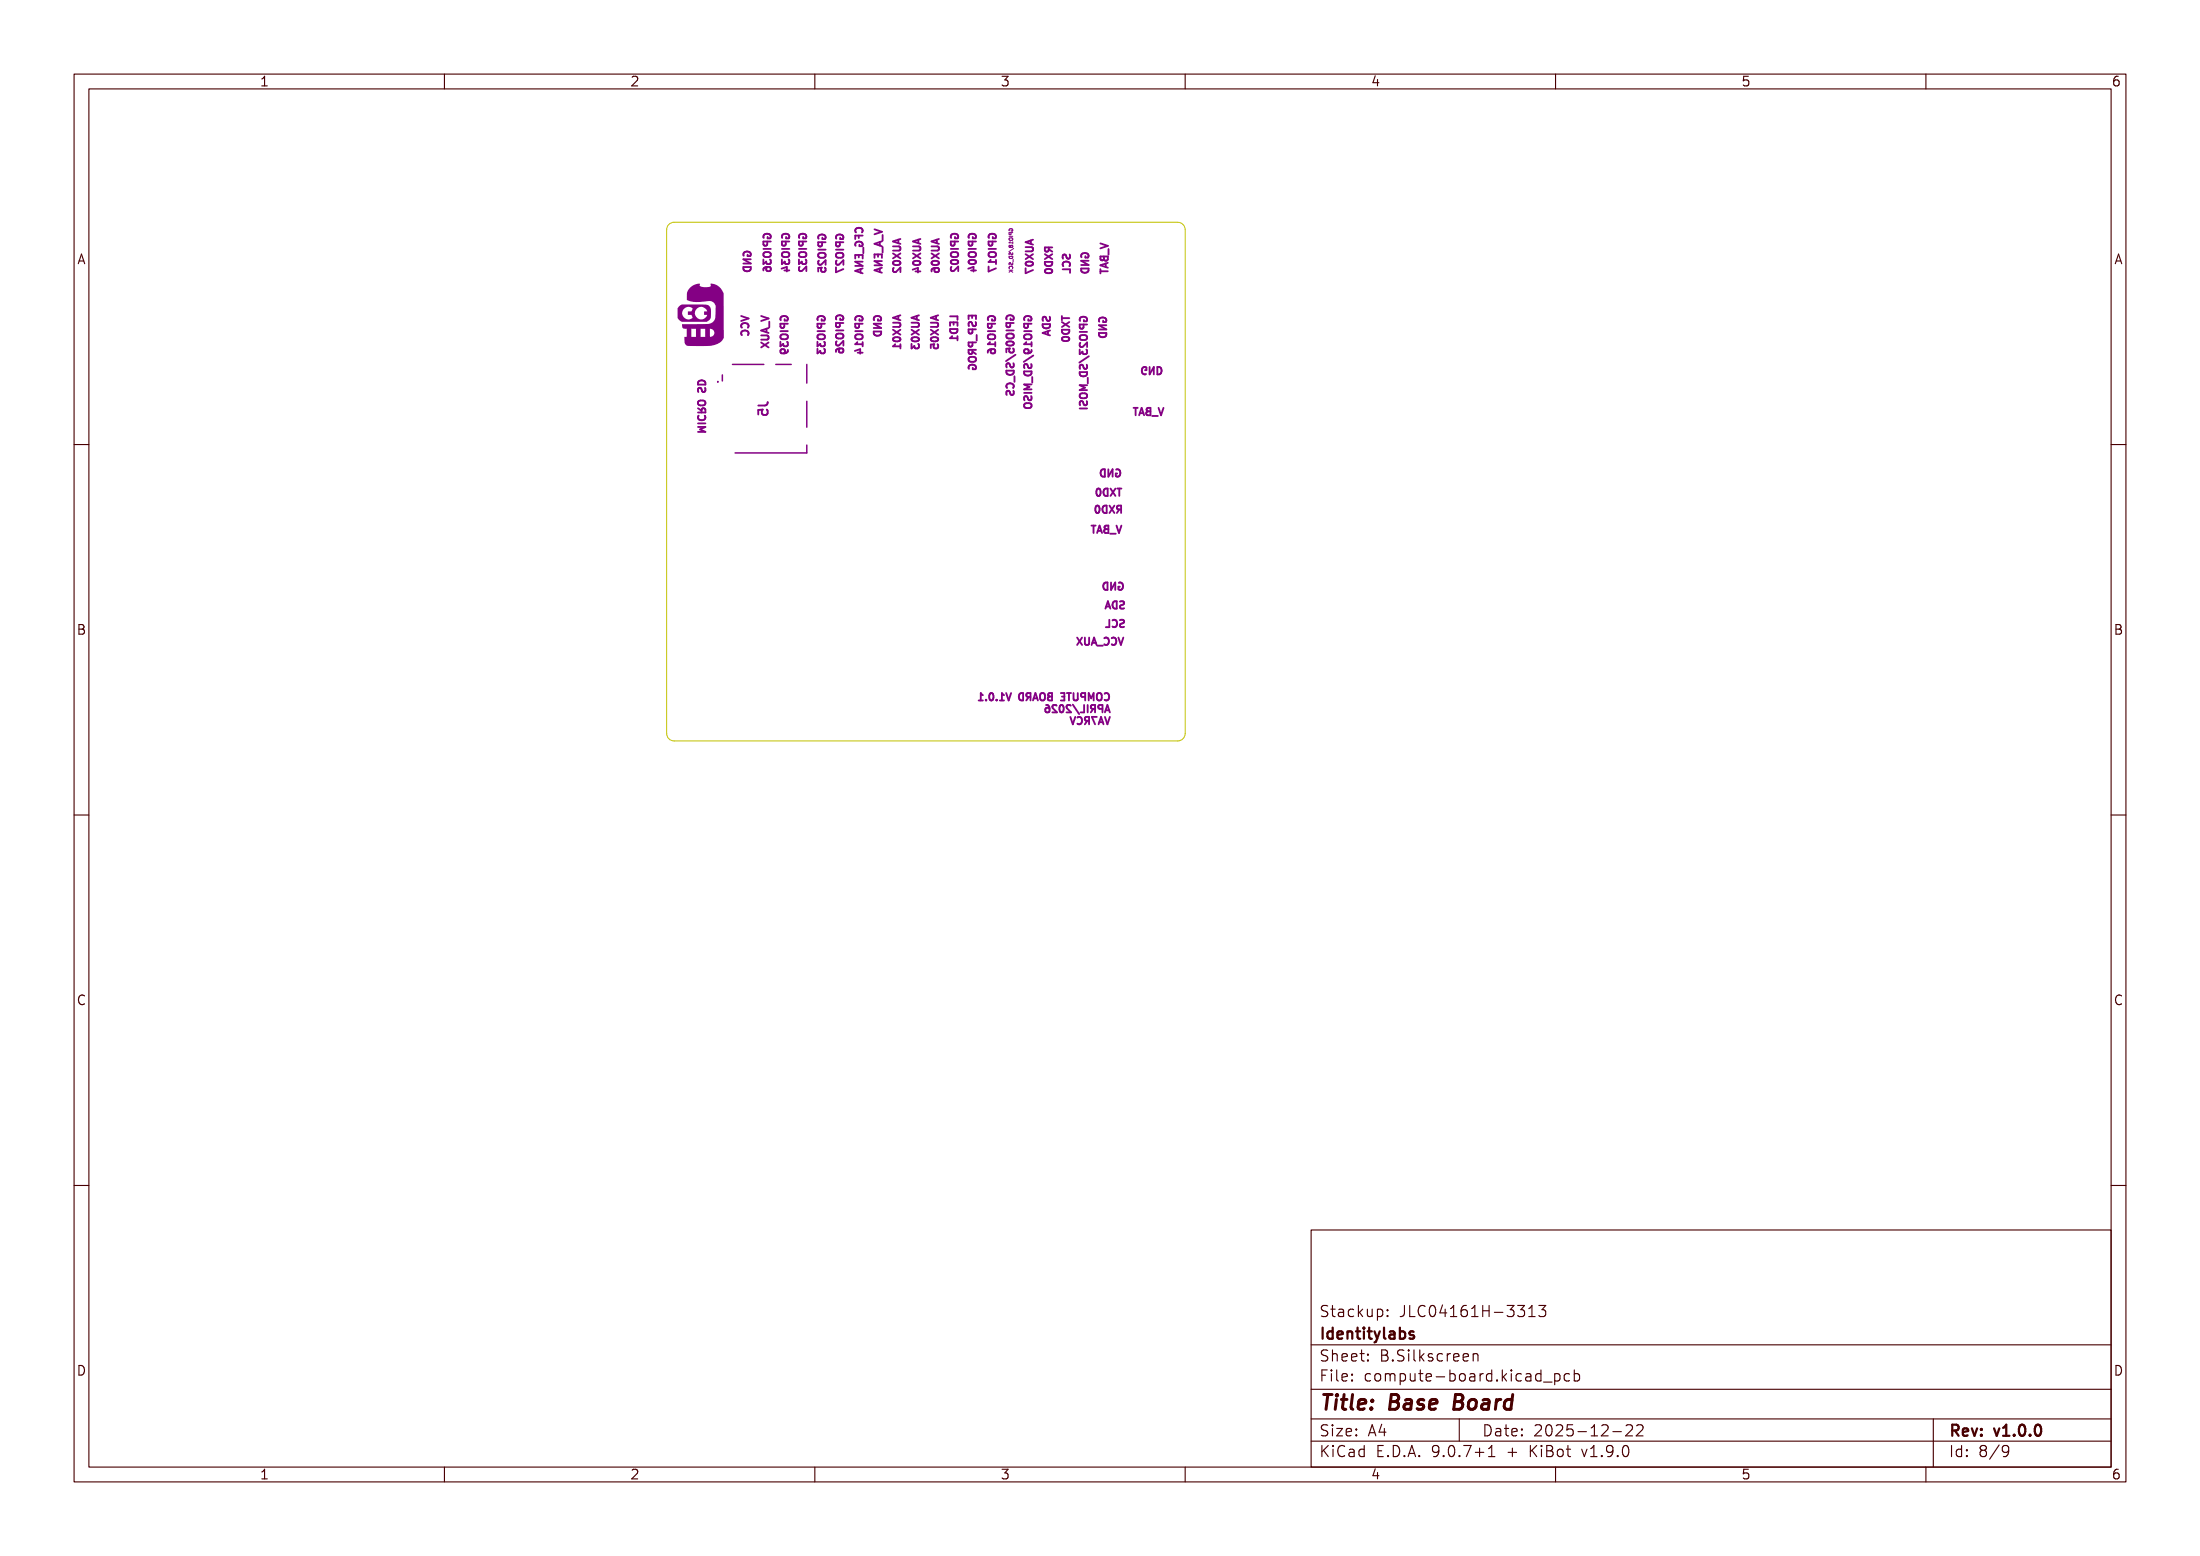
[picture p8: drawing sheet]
<svg xmlns="http://www.w3.org/2000/svg" width="297mm" height="210mm" viewBox="0 0 297 210" stroke-linecap="round" stroke-linejoin="round" font-family="sans-serif">
<g fill="none" stroke="#840084" stroke-width=".25">
<path d="M100.4 36h1a.51 .51 0 0 1-.5 .6 .51 .51 0 0 1-.5-.6zM100.9 34.4v.2h.4a.48 .48 0 0 0-.4-.7 .48 .48 0 0 0-.5 .5v.1M101.4 35h-1l1 .6h-1M103.1 33.6h1M103.1 35v.6l.3-.3 .1 .3h.5l.1-.1-.1-.5M103.2 34.1a.67 .67 0 0 1 .9 .2 .34 .34 0 0 1-.4 .4h-.3a.34 .34 0 0 1-.3-.2 .34 .34 0 0 1 .1-.4zM103.6 32.6l-.1 .5-.1 .1-.2-.1-.1-.1v-.4h1M103.6 32v.2h.4a.47 .47 0 0 0-.4-.7 .47 .47 0 0 0-.5 .5v.1M103.6 36l-.2 .2v.2l.2 .2 .4-.1 .1-.3-.1-.1a.66 .66 0 0 0-.9 .2v.2M105.5 36.3l.7-.3v.6M105.6 33.6h1M105.6 35v.6l.3-.3 .1 .3h.5l.1-.1-.1-.5"/>
<path d="M105.6 34.2a.64 .64 0 0 1 1 .1 .34 .34 0 0 1-.4 .4h-.3a.33 .33 0 0 1-.3-.2 .33 .33 0 0 1 0-.3zM105.9 36.5h.7M106.1 32.6l-.1 .5-.1 .1-.2-.1-.1-.1v-.4h1M106.1 32v.2h.4a.47 .47 0 0 0-.4-.7 .47 .47 0 0 0-.5 .5v.1M107.9 33.6h1M107.9 35v.6l.3-.3 .1 .3h.5l.1-.1-.1-.5M107.9 34.2a.64 .64 0 0 1 1 .1 .34 .34 0 0 1-.4 .4h-.3a.33 .33 0 0 1-.3-.2 .33 .33 0 0 1 0-.3zM108 36l-.1 .4 .2 .2 .8-.6v.6M108.4 32.6l-.1 .5-.1 .1-.2-.1-.1-.1v-.4h1M108.4 32v.2h.4a.47 .47 0 0 0-.4-.7 .47 .47 0 0 0-.5 .5v.1M110.5 33.7h1M110.6 35.2l-.1 .4 .2 .1 .8-.6v.6"/>
<path d="M110.6 34.2a.67 .67 0 0 1 .9 .2 .33 .33 0 0 1-.4 .4h-.3a.34 .34 0 0 1-.3-.2 .34 .34 0 0 1 .1-.4zM111 32.7l-.1 .5-.1 .1-.2-.1-.1-.1v-.4h1M111 32.1v.2h.4a.47 .47 0 0 0-.4-.7 .47 .47 0 0 0-.5 .5v.1M111.4 36.1l.1 .2-.1 .3-.4 .1-.1-.1-.1-.3 .1-.2-.4 .1v.4M112.9 36.1v.6l1-.4M112.9 33.7h1M113 35.2l-.1 .4 .2 .1 .8-.6v.6M113 34.2a.67 .67 0 0 1 .9 .2 .34 .34 0 0 1-.4 .4h-.3a.34 .34 0 0 1-.3-.2 .34 .34 0 0 1 .1-.4zM113.4 32.7l-.1 .5-.1 .1-.2-.1-.1-.1v-.4h1M113.4 32.1v.2h.4a.48 .48 0 0 0-.4-.7 .48 .48 0 0 0-.5 .5v.1M115.5 34.9v-.5h1v.5M115.6 31.4a.47 .47 0 0 1 .3-.7 .47 .47 0 0 1 .6 .5l-.1 .2"/>
<path d="M115.9 31.8v.3M115.9 34.4v.3M116 33v.2h.4a.48 .48 0 0 0-.4-.6 .48 .48 0 0 0-.5 .5v.1M116.2 36.3v.5M116.5 35.3h-1l1 .6h-1M116.5 36.2l-1 .4 1 .3M116.5 31.8h-1v.5M116.6 33.4v.8M118.1 31l1 .3-1 .3M118.1 34.8v-.5h1v.5M118.5 34.3v.4M118.8 32.7v.4"/>
<path d="M118.8 36.2v.5M119.1 32.6l-1 .3 1 .3M119.1 35.2h-1l1 .6h-1M119.1 36.1l-1 .4 1 .3M119.2 31.7v.8M119.2 33.3v.8M120.6 33.3h.8l.2 .1v.2l-.2 .2h-.8M120.6 34.2l1 .7M120.7 35.3a.54 .54 0 0 1 .9 .2 .57 .57 0 0 1-1-.1zM120.7 36.2l-.1 .3 .2 .2 .8-.6v.6M121.3 32.3v.5M121.6 32.3l-1 .3 1 .3"/>
<path d="M121.6 34.2l-1 .7M123.2 36.4l.7-.2v.6M123.3 33.3h.8l.2 .1v.2l-.2 .2h-.8M123.3 34.2l1 .7M123.4 35.3a.54 .54 0 0 1 .9 .2 .57 .57 0 0 1-1-.1zM123.6 36.6h.7M124 32.3v.5M124.3 32.3l-1 .3 1 .3M124.3 34.2l-1 .7M125.8 33.3h.8l.2 .1v.2l-.2 .2h-.8M125.8 34.2l1 .7M125.9 35.3a.54 .54 0 0 1 .9 .2 .57 .57 0 0 1-1-.1z"/>
<path d="M126.3 36.2l-.2 .1 .1 .3 .1 .1 .4-.1 .1-.3-.1-.1a.66 .66 0 0 0-.9 .2v.2M126.5 32.3v.5M126.8 32.3l-1 .3 1 .3M126.8 34.2l-1 .7M128.4 33.6h1M128.4 35.2a.59 .59 0 0 1 1 .2 .57 .57 0 0 1-1-.1zM128.5 36l-.1 .4 .2 .2 .8-.6v.6M128.5 34.1a.67 .67 0 0 1 .9 .2 .34 .34 0 0 1-.4 .4h-.3a.33 .33 0 0 1-.3-.2 .33 .33 0 0 1 .1-.4zM128.9 32.6l-.1 .5-.1 .1-.2-.1-.1-.1v-.4h1M128.9 32v.2h.4a.48 .48 0 0 0-.4-.7 .48 .48 0 0 0-.5 .5v.1M130.7 36.3l.7-.3v.6M130.8 33.6h1"/>
<path d="M130.8 35.2a.59 .59 0 0 1 1 .2 .57 .57 0 0 1-1-.1zM130.9 34.1a.67 .67 0 0 1 .9 .2 .33 .33 0 0 1-.4 .4h-.3a.34 .34 0 0 1-.3-.2 .34 .34 0 0 1 .1-.4zM131.1 36.5h.7M131.3 32.6l-.1 .5-.1 .1-.2-.1-.1-.1v-.4h1M131.3 32v.2h.4a.47 .47 0 0 0-.4-.7 .47 .47 0 0 0-.5 .5v.1M133.5 33.6h1M133.5 36v.6l1-.4M133.6 34.1a.67 .67 0 0 1 .9 .2 .34 .34 0 0 1-.4 .4h-.3a.33 .33 0 0 1-.3-.2 .33 .33 0 0 1 .1-.4zM133.7 35.1l-.2 .3h1M134 32.6l-.1 .5-.1 .1-.2-.1-.1-.1v-.4h1M134 32v.2h.4a.48 .48 0 0 0-.4-.7 .48 .48 0 0 0-.5 .5v.1M134.5 35.1v.5"/>
<path d="M138.5 33.4h.8l.2 .1-.1 .3-.1 .1h-.8M138.5 34.3l1 .7M138.5 36.2v.7l1-.5M138.5 35.4a.59 .59 0 0 1 1 .2 .57 .57 0 0 1-1-.1zM139.2 32.4v.5M139.5 32.4l-1 .3 1 .3M139.5 34.3l-1 .7M141.1 35.3h1a.51 .51 0 0 1-.5 .6 .51 .51 0 0 1-.5-.6zM141.1 34.3l1 .7M141.2 36.4a.54 .54 0 0 1 .9 .2 .57 .57 0 0 1-1-.1zM141.6 33.4l-.1 .5-.1 .1-.2-.1-.1-.1v-.4h1M141.6 33.6l.5 .4"/>
<path d="M142.1 34.3l-1 .7M143.5 36.3h1v.5M143.6 35.9a.47 .47 0 0 1 .3-.6 .47 .47 0 0 1 .6 .4l-.1 .2M144.4 34.3l.1 .4-.1 .2h-.3l-.2-.5-.3-.1-.1 .2v.4M146 36.2h1a.51 .51 0 0 1-.5 .6 .51 .51 0 0 1-.5-.6zM146.5 34.6v.2h.4a.47 .47 0 0 0-.4-.7 .47 .47 0 0 0-.5 .5v.1M147 35.2h-1l1 .6h-1M148.6 32.9l1 .3-1 .3M148.6 34.6h1v.4l-.2 .2-.3-.1-.1-.2-.3 .2-.1-.2zM148.6 36.3v.6M148.6 36.6h1M149 34.6v.3"/>
<path d="M149.3 35.6v.4M149.6 35.5l-1 .3 1 .3M149.7 33.6v.8M94.2 55.7h1v-.4l-.1-.2h-.2l-.1 .1-.1 .5M94.2 57.6h1l-.7 .4 .7 .3h-1M94.2 57.1h1M94.2 55.1l.5 .3M94.3 56.1a.47 .47 0 0 0 .4 .7 .47 .47 0 0 0 .5-.5l-.1-.2M94.4 54.1a.67 .67 0 0 1 .8 .2 .34 .34 0 0 1-.3 .4h-.3a.34 .34 0 0 1-.4-.2 .34 .34 0 0 1 .2-.4zM94.4 51.4a.52 .52 0 0 1 .6 0 .52 .52 0 0 1 .2 .5h-1v-.2zM95.2 52.3v.4l-.1 .2h-.3l-.1-.5-.3-.1-.2 .2 .1 .4M100.1 42.7l1 .3-1 .3"/>
<path d="M100.2 44.2a.47 .47 0 0 1 .3-.6 .47 .47 0 0 1 .6 .4l-.1 .2M100.2 45.2a.47 .47 0 0 1 .3-.6 .47 .47 0 0 1 .6 .4l-.1 .2M102.8 42.7l1 .3-1 .3M102.8 45.3h.8l.2 .2v.2l-.2 .1h-.8M102.8 46.2l1 .7M103.5 44.4v.4M103.5 55.3l.1 .2v.3l-.1 .1-.4 .1-.2-.1-.1-.4 .2-.2h-.6v.6M103.6 54.3a.41 .41 0 0 1-.3 .4h-.9M103.8 44.3l-1 .3 1 .3M103.8 46.2l-1 .7M103.9 43.4v.8M105.4 46.1v.6l.3-.3 .1 .3h.5l.1-.1-.1-.5"/>
<path d="M105.4 44.7h1M105.4 45.3a.64 .64 0 0 1 1 .1 .33 .33 0 0 1-.4 .4h-.3a.33 .33 0 0 1-.3-.2 .33 .33 0 0 1 0-.3zM105.9 43.7l-.1 .5-.1 .1-.2-.1-.1-.1v-.4h1M105.9 43.1v.2h.4a.47 .47 0 0 0-.4-.7 .47 .47 0 0 0-.5 .5v.1M106.4 47.2l-.1 .3a.67 .67 0 0 1-.9 0l.1-.3 .3-.1 .2 .2v.2l-.2 .2M110.4 46.1v.6l.3-.3 .1 .3h.5l.1-.1-.1-.5M110.4 47.1v.6l.3-.3 .1 .2h.5l.1-.1-.1-.4M110.4 44.7h1M110.4 45.3a.64 .64 0 0 1 1 .1 .34 .34 0 0 1-.4 .4h-.3a.33 .33 0 0 1-.3-.2 .33 .33 0 0 1 0-.3zM110.9 43.7l-.1 .5-.1 .1-.2-.1-.1-.1v-.4h1M110.9 43.1v.2h.4a.48 .48 0 0 0-.4-.7 .48 .48 0 0 0-.5 .5v.1M112.9 44.6h1"/>
<path d="M112.9 45.2a.64 .64 0 0 1 1 .1 .34 .34 0 0 1-.4 .4h-.3a.33 .33 0 0 1-.3-.2 .33 .33 0 0 1 0-.3zM113 46.1l-.1 .4 .2 .1 .8-.6v.6M113.4 43.6l-.1 .5-.1 .1-.2-.1-.1-.1v-.4h1M113.4 47l-.2 .2 .1 .3 .1 .1 .4-.1 .1-.3-.1-.1a.66 .66 0 0 0-.9 .2v.2M113.4 43v.2h.4a.48 .48 0 0 0-.4-.7 .48 .48 0 0 0-.5 .5v.1M115.4 47.4l.7-.3v.6M115.5 44.7h1M115.5 45.3a.64 .64 0 0 1 1 .1 .34 .34 0 0 1-.4 .4h-.3a.33 .33 0 0 1-.3-.2 .33 .33 0 0 1 0-.3zM115.7 46.2l-.2 .3h1M115.8 47.6h.7M116 43.7l-.1 .5-.1 .1-.2-.1-.1-.1v-.4h1M116 43.1v.2h.4a.48 .48 0 0 0-.4-.7 .48 .48 0 0 0-.5 .5v.1"/>
<path d="M116.5 46.2v.5M118 44.7h1a.51 .51 0 0 1-.5 .6 .51 .51 0 0 1-.5-.6zM118.5 43.1v.2h.4a.48 .48 0 0 0-.4-.7 .48 .48 0 0 0-.5 .5v.1M119 43.7h-1l1 .6h-1M120.6 43.6h.8l.2 .1v.2l-.2 .2h-.8M120.6 44.5l1 .7M120.6 45.6a.59 .59 0 0 1 1 .2 .57 .57 0 0 1-1-.1zM120.8 46.5l-.2 .2h1M121.3 42.6v.5M121.6 42.6l-1 .3 1 .3M121.6 46.5v.5M121.6 44.5l-1 .7"/>
<path d="M123.1 43.6h.8l.2 .1v.2l-.2 .2h-.8M123.1 46.4v.6l.3-.3 .1 .3h.5l.1-.2-.1-.4M123.1 44.5l1 .7M123.2 45.6a.54 .54 0 0 1 .9 .2 .57 .57 0 0 1-1-.1zM123.8 42.6v.5M124.1 42.6l-1 .3 1 .3M124.1 44.5l-1 .7M125.7 43.6h.8l.2 .1-.1 .3-.1 .1h-.8M125.7 44.5l1 .7M125.7 45.6a.59 .59 0 0 1 1 .2 .57 .57 0 0 1-1-.1zM126.4 42.6v.5M126.6 46.5l.1 .1-.1 .4h-.4l-.1-.1-.1-.3 .1-.1h-.4v.5"/>
<path d="M126.7 42.6l-1 .3 1 .3M126.7 44.5l-1 .7M128.3 42.7h1v.5M128.3 44v-.5h1v.5M128.3 44.4h1a.5 .5 0 0 1-.5 .6 .5 .5 0 0 1-.5-.6zM128.5 45.4l-.2 .2h1M128.7 43.5v.3M129.3 45.4v.5M130.8 43.1v-.5h1v.5M130.8 48.3a.64 .64 0 0 1 1 .1 .33 .33 0 0 1-.4 .4h-.3a.33 .33 0 0 1-.3-.1 .33 .33 0 0 1 0-.4zM131.2 42.6v.3M131.3 47.2l-.1 .5-.1 .1-.2-.1-.1-.1v-.4h1"/>
<path d="M131.3 44.5l-.1 .4-.1 .1h-.2l-.1-.2v-.3h1M131.3 46.2l-.1 .5-.1 .1-.2-.1-.1-.1v-.4h1M131.3 47.5l.5 .3M131.3 49.6v.2h.4a.47 .47 0 0 0-.4-.6 .47 .47 0 0 0-.5 .5v.1M131.7 43.5l.1 .3-.1 .2h-.3l-.2-.5h-.3l-.1 .1v.4M131.9 45.2v.8M133.4 44.7h1M133.4 45.3a.64 .64 0 0 1 1 .1 .33 .33 0 0 1-.4 .4h-.3a.33 .33 0 0 1-.3-.2 .33 .33 0 0 1 0-.3zM133.6 46.2l-.2 .3h1M133.9 43.7l-.1 .5-.1 .1-.2-.1-.1-.1v-.4h1M133.9 43.1v.2h.4a.47 .47 0 0 0-.4-.7 .47 .47 0 0 0-.5 .5v.1M133.9 47.1l-.2 .2 .1 .3 .1 .1 .4-.1 .1-.3-.1-.1a.66 .66 0 0 0-.9 .2v.2"/>
<path d="M134.4 46.2v.5M135.9 50h1a.5 .5 0 0 1-.5 .6 .5 .5 0 0 1-.5-.6zM135.9 44.6h1M135.9 46.2a.59 .59 0 0 1 1 .2 .57 .57 0 0 1-1-.1zM135.9 45.2a.64 .64 0 0 1 1 .1 .33 .33 0 0 1-.4 .4h-.3a.33 .33 0 0 1-.3-.2 .33 .33 0 0 1 0-.3zM136 52.4a.47 .47 0 0 1 .3-.7 .47 .47 0 0 1 .6 .5l-.1 .2M136.4 43.6l-.1 .5-.1 .1-.2-.1-.1-.1v-.4h1M136.4 43v.2h.4a.47 .47 0 0 0-.4-.7 .47 .47 0 0 0-.5 .5v.1M136.8 47l.1 .2-.1 .3-.4 .1-.1-.1-.1-.3 .1-.2-.4 .1v.4M136.8 52.7l.1 .4-.2 .2-.3-.1-.2-.4h-.2l-.1 .1v.4M136.8 49l.1 .4-.1 .1h-.3l-.2-.4-.3-.1-.1 .2v.4M137 50.8v.7"/>
<path d="M137.1 47.9l-1.3 .8M138.3 44.7h1M138.3 50.1h1a.51 .51 0 0 1-.5 .6 .51 .51 0 0 1-.5-.6zM138.3 53h1M138.3 45.3a.64 .64 0 0 1 1 .1 .34 .34 0 0 1-.4 .4h-.3a.33 .33 0 0 1-.3-.2 .33 .33 0 0 1 0-.3zM138.4 54.5a.67 .67 0 0 1 .9 .1 .34 .34 0 0 1-.4 .5h-.3a.33 .33 0 0 1-.3-.3 .33 .33 0 0 1 .1-.3zM138.5 46.2l-.2 .3h1M138.8 43.7l-.1 .5-.1 .1-.2-.1-.1-.1v-.4h1M138.8 43.1v.2h.4a.48 .48 0 0 0-.4-.7 .48 .48 0 0 0-.5 .5v.1M139.2 53.5l.1 .3-.1 .2h-.3l-.2-.4-.3-.1-.1 .1v.4M139.2 49.1l.1 .4-.1 .1h-.3l-.2-.4-.3-.1-.1 .2v.4M139.3 47.2l-.1 .3a.67 .67 0 0 1-.9 0l.1-.3 .3-.1 .2 .2-.1 .3-.1 .1"/>
<path d="M139.3 46.2v.5M139.3 51.9h-1l.7 .3-.7 .4h1M139.4 50.9v.7M139.5 48l-1.3 .8M140.8 43.7h1a.51 .51 0 0 1-.5 .6 .51 .51 0 0 1-.5-.6zM141.5 44.7v.5M141.7 42.7l.1 .4-.2 .2-.3-.1-.2-.4h-.2l-.1 .1v.4M141.8 44.6l-1 .3 1 .4M143.4 42.7v.5M143.4 44.5h1a.51 .51 0 0 1-.5 .6 .51 .51 0 0 1-.5-.6zM143.4 42.9h1M143.4 43.5l1 .6"/>
<path d="M143.4 45.6a.59 .59 0 0 1 1 .2 .57 .57 0 0 1-1-.1zM144.4 43.5l-1 .6M145.8 47.2v.6l.3-.3 .1 .2h.5l.1-.1-.1-.4M145.8 50.2h1a.5 .5 0 0 1-.5 .6 .5 .5 0 0 1-.5-.6zM145.8 44.8h1M145.8 55.1h1M145.8 53.2a.64 .64 0 0 1 1 .1 .33 .33 0 0 1-.4 .4h-.3a.33 .33 0 0 1-.3-.1 .33 .33 0 0 1 0-.4zM145.9 46.3l-.1 .4 .2 .1 .8-.6v.6M145.9 45.3a.67 .67 0 0 1 .9 .2 .33 .33 0 0 1-.4 .4h-.3a.34 .34 0 0 1-.3-.2 .34 .34 0 0 1 .1-.4zM146.3 43.8l-.1 .5-.1 .1-.2-.1-.1-.1v-.4h1M146.3 43.2v.2h.4a.47 .47 0 0 0-.4-.7 .47 .47 0 0 0-.5 .5v.1M146.7 49.2l.1 .4-.1 .1h-.3l-.2-.4-.3-.1-.1 .2v.4"/>
<path d="M146.7 54.1l.1 .4-.2 .2-.3-.1-.2-.4h-.2l-.1 .1v.4M146.8 52h-1l.7 .3-.7 .4h1M146.9 51v.7M147 48.1l-1.3 .8M148.4 44.9h1a.51 .51 0 0 1-.5 .6 .51 .51 0 0 1-.5-.6zM148.9 43.3v.2h.4a.48 .48 0 0 0-.4-.7 .48 .48 0 0 0-.5 .5v.1M149.4 43.9h-1l1 .6h-1M153 55h.6M153.3 55v1M153.8 56l.3-1 .4 1M153.9 55.8h.5M154.6 50h.2v-.4a.48 .48 0 0 0-.7 .4 .48 .48 0 0 0 .5 .5h.1"/>
<path d="M154.8 55.1l.5-.1v1h-.4h-.1l-.1-.3 .3-.2-.2-.2zM155 55.5h.3M155.2 49.5v1l.6-1v1M155.5 56.1h.8M156.2 49.5a.51 .51 0 0 1 .6 .5 .51 .51 0 0 1-.6 .5zM156.4 55l.3 1 .4-1M147.3 70.9h.6M147.6 70.9v1M148 68.3l.1-.1a.53 .53 0 0 1 .4 .5 .53 .53 0 0 1-.4 .5 .67 .67 0 0 1-.1-.9zM148.1 66l.2-.1a.53 .53 0 0 1 .3 .5 .53 .53 0 0 1-.3 .5l-.2-.1-.1-.2zM148.1 71.9l.3-1 .4 1M148.2 71.7h.5"/>
<path d="M148.7 63.5l.2-.2h.3v1a.52 .52 0 0 1-.6-.2 .52 .52 0 0 1 .1-.6zM149 68.3l.4-.1v1a.53 .53 0 0 1-.6-.3 .53 .53 0 0 1 .2-.6zM149.1 78.7l.4-.1v1a.53 .53 0 0 1-.6-.3 .53 .53 0 0 1 .2-.6zM149.2 66l.3-.1v1a.53 .53 0 0 1-.5-.3 .53 .53 0 0 1 .2-.6zM149.2 71l.4-.1v1h-.4l-.1-.1v-.2l.2-.2-.2-.2zM149.3 71.4h.3M149.6 63.3v1l.6-1v1M149.8 68.2l.6 1M149.9 72h.7M149.9 65.9l.7 1M150 78.6v1l.6-1v1M150.4 68.2l-.6 1"/>
<path d="M150.6 65.9l-.7 1M150.7 63.4a.47 .47 0 0 1 .6 .4 .47 .47 0 0 1-.6 .5l-.1-.4h.2M150.7 70.9l.4 1 .3-1M150.8 65.9h.6M151 78.7a.47 .47 0 0 1 .6 .4 .47 .47 0 0 1-.6 .5v-.4h.2M151.1 65.9v1M151.1 68.8l-.3 .4M151.3 68.8l-.4-.1-.1-.1v-.3l.2-.1h.3v1M132.1 94.5h.6M132.7 93.8l-.3-.3v1M133.1 94.4v.1M133.6 93.6l.2-.1a.53 .53 0 0 1 .3 .5 .53 .53 0 0 1-.3 .5l-.2-.1-.1-.2z"/>
<path d="M134.5 94.4v.1M135 94.5h.5M135.5 93.8l-.2-.3v1M135.8 93.5l.4 1 .3-1M137.7 93.6l.4-.1v1a.53 .53 0 0 1-.5-.3 .53 .53 0 0 1 .1-.6zM138.9 94.1l-.4 .4M139.1 94.1l-.5-.1-.1-.1 .1-.3 .1-.1h.4v1M139.5 94.5l.3-1 .3 1M139.5 94.3h.5M140.5 93.6a.33 .33 0 0 1 .4 0 .33 .33 0 0 1 .2 .3v.3a.33 .33 0 0 1-.4 .4 .33 .33 0 0 1-.3-.4v-.3zM141.2 95.1l.3 .1a.67 .67 0 0 1 0 .9h-.3l-.1-.4 .2-.2h.2l.2 .2M141.6 93.6l.4-.1v1h-.4l-.1-.2v-.2l.2-.1-.2-.2z"/>
<path d="M141.7 94h.3M142.6 95.2l-.3-.1-.2 .3 .6 .7h-.6M143.1 95.2l.2-.1a.53 .53 0 0 1 .3 .5 .53 .53 0 0 1-.3 .5h-.2l-.1-.3zM143.2 93.5h.5v1h-.5M143.4 94h.3M144 93.5h.6M144.3 93.5v1M144.5 96.8l.3 1 .4-1M144.5 95.2l-.3-.1-.2 .3 .6 .7h-.6M144.8 95.1l.9 1.3M144.9 93.5v.8l.2 .2h.2l.2-.2v-.8M145.4 86l.7 1"/>
<path d="M145.5 96.9a.47 .47 0 0 1 .6 .3 .47 .47 0 0 1-.5 .6l-.1-.1M146.1 86l-.7 1M146.4 95.1v1h-.5M146.5 86v.9l.2 .1h.1l.2-.1v-.9M146.5 94.1l-.5-.1-.1-.1 .1-.3 .1-.1h.4v1M146.8 97.3l-.3 .5M146.8 95.1v1M147 94.5v-1l.3 .8 .3-.8v1M147 97.3l-.5-.1v-.1v-.2l.1-.1h.4v1M147.4 87l.3-1 .3 1M147.5 86.8h.4M147.6 95.7l-.3 .4"/>
<path d="M147.8 95.7l-.4-.1-.1-.1v-.3l.2-.1h.3v1M148.1 96.8h-.7l.4 1M148.1 93.7a.34 .34 0 0 1 .4-.2 .34 .34 0 0 1 .2 .4v.3a.33 .33 0 0 1-.3 .4 .33 .33 0 0 1-.3-.4zM148.1 87.1h.8M148.3 97.8l.3-1 .4 1M148.4 97.5h.5M148.8 95.7l-.4-.1-.1-.1v-.3l.2-.1h.3v1M149.1 86.1a.47 .47 0 0 1 .6 .4 .47 .47 0 0 1-.4 .5h-.2M149.1 93.6a.47 .47 0 0 1 .7 .4 .47 .47 0 0 1-.5 .5l-.2-.1M149.2 96.1l.3-1 .3 1M149.2 96.8l.3 1 .3-1M149.2 82.1l.4-1 .3 1"/>
<path d="M149.3 95.9h.4M149.3 81.9h.5M149.8 83.6v1h-.5M150.1 86.1a.47 .47 0 0 1 .6 .4 .47 .47 0 0 1-.4 .5h-.2M150.2 83.7a.47 .47 0 0 1 .6 .4 .47 .47 0 0 1-.4 .5h-.2M150.3 81.3l.2-.2h.3v1a.52 .52 0 0 1-.6-.2 .52 .52 0 0 1 .1-.6zM151 86l.3 1 .4-1M151.2 81.2l.4-.1 .1 .1v.3l-.4 .2-.1 .3 .2 .1h.4M151.2 83.7l.4-.1 .1 .1v.3l-.4 .2-.1 .3 .2 .1h.4"/>
</g>
<g fill="none" stroke="#840084" stroke-width=".14">
<path d="M136.2 34.6h.5a.25 .25 0 0 1-.2 .3 .25 .25 0 0 1-.3-.3zM136.2 31.9h.5M136.2 36.5h.5M136.3 36.3a.22 .22 0 0 1 .2-.4 .22 .22 0 0 1 .2 .4M136.3 32.1h.4v.3h-.4l-.1-.1zM136.4 32.6l-.2 .2h.5M136.4 33.2l-.1-.1-.1 .1 .1 .2 .1-.1M136.4 33.2v.1M136.4 36.5l.3 .3M136.5 31.4v.2l-.2 .1-.1-.3h.5M136.5 31.1v.1h.2a.23 .23 0 0 0-.2-.3 .23 .23 0 0 0-.3 .3M136.5 34.3l-.2-.2-.1 .1v.2"/>
<path d="M136.5 34.3v.1M136.5 36.5l-.3 .3M136.5 34.4h.2M136.7 33.1l-.3 .1M136.7 33.1v.1M136.7 35.5v.2h-.2l-.2-.2-.1 .1v.2M136.7 33.2v.2l-.3-.1M136.7 34.1v.2M136.7 34.3v.1M136.7 32.6v.3M136.8 35v.4M136.8 33.5l-.6 .5"/>
</g>
<g fill="#840084">
<circle cx="96.9" cy="51.5" r=".06"/>
<circle cx="96.9" cy="51.6" r=".06"/>
</g>
<path d="M97.5 50.6v.8M98.9 49.2h4.2M104.7 49.2h2.1M108.9 49.2v2.5M108.9 54.2v3.5M108.9 60.1v1h-9.7" fill="none" stroke="#840084" stroke-width=".2"/>
<circle cx="96.9" cy="51.5" r=".06" fill="none" stroke="#840084" stroke-width=".14"/>
<g fill="#840084">
<path d="M91.6 41.4l.5-.3h2.7a.92 .92 0 0 1 1.1 .5l.1 .9a.84 .84 0 0 1-.6 .9h-3.3l-.6-.5v-.6h.6a.83 .83 0 0 0 .5 .7 .83 .83 0 0 0 .9-.1l-.1-.4h-.5v-.2h.9a.85 .85 0 0 0 .7 .8 .85 .85 0 0 0 1-.6h-.4v-.5h.4a.85 .85 0 0 0-1-.6 .85 .85 0 0 0-.7 .9h-.9v-.3h.5l.1-.3a.82 .82 0 0 0-.9-.2 .82 .82 0 0 0-.5 .8h-.6v-.7z" fill-rule="evenodd"/>
<path d="M93.1 38.9a1.6 1.6 0 0 1 1.4-.6v.2a1.4 1.4 0 0 0 1.5 .1l-.1-.3a1.72 1.72 0 0 1 1.8 1.3v5.3a1.22 1.22 0 0 1-.4 1.3 4.8 4.8 0 0 1-3.1 .5h-1.4a.64 .64 0 0 1-.4-.8v-.4h.3v-1.1h.6v1.1h1.9v-1.1h-.6v1.1h-.6v-1.1h-1.6h3.4l.1 1.1a.55 .55 0 0 0 .6-.6 .55 .55 0 0 0-.7-.5l-3.5-.1a.49 .49 0 0 1-.2-.5l2.3-.1a2.54 2.54 0 0 0 1.8-.2 1.56 1.56 0 0 0 .4-1.4v-.8a.99 .99 0 0 0-1.3-.6 4.4 4.4 0 0 1-2.6-.2v-.5a1.29 1.29 0 0 1 .4-1.1z" fill-rule="evenodd"/>
</g>
<path d="M90.3 30.3l.3-.2 .4-.1h68a1 1 0 0 1 1 1v68a1 1 0 0 1-1 1h-68a1 1 0 0 1-1-1v-68l.1-.4z" fill="none" stroke="#c2c200" stroke-width=".14"/>
<g fill="none" stroke="#480000" stroke-width=".15">
<path d="M10 10h277v190h-277zM12 12h273v186h-273zM35.3 11.6h.8M35.3 10.7l.4-.4v1.3M60 10v2M85.3 10.4l.2-.1 .5 .1a.35 .35 0 0 1 0 .5l-.7 .7h.8M110 10v2M135.3 10.3h.8l-.4 .5a.35 .35 0 0 1 .4 .2v.3l-.1 .2-.5 .1-.2-.1M160 10v2M185.7 10.2l-.4 1h.9M186 10.7v.9M210 10v2"/>
<path d="M236 10.3h-.6l-.1 .6 .2-.1 .5 .1 .1 .1-.1 .5-.2 .1h-.3l-.2-.1M260 10v2M286 10.3a.52 .52 0 0 0-.7 .6v.4l.2 .2 .3 .1 .2-.1 .1-.5-.1-.1-.4-.1-.3 .2M10.6 35.6l.4-1.3 .4 1.3M10.7 35.2h.6M285.6 35.6l.4-1.3 .4 1.3M285.7 35.2h.6M10 60h2M285 60h2M10.7 84.3h.4l.2 .1v.3l-.2 .2a.35 .35 0 0 1 .3 .3 .35 .35 0 0 1-.2 .4h-.5zM10.7 84.9h.4M285.7 84.3h.4l.2 .1v.3l-.2 .2a.35 .35 0 0 1 .3 .3 .35 .35 0 0 1-.2 .4h-.5z"/>
<path d="M285.7 84.9h.4M10 110h2M285 110h2M11.4 134.4a.52 .52 0 0 0-.6 0 .52 .52 0 0 0-.2 .6 .49 .49 0 0 0 .2 .5 .49 .49 0 0 0 .6 0M286.4 134.4a.52 .52 0 0 0-.6 0 .52 .52 0 0 0-.2 .6 .49 .49 0 0 0 .3 .5 .49 .49 0 0 0 .5 0M10 160h2M285 160h2M177 166h108v32h-108zM179.2 176.3l-.2-.1-.5 .1a.36 .36 0 0 0-.1 .3 .36 .36 0 0 0 .3 .3 .55 .55 0 0 1 .5 .4v.3l-.2 .1-.6-.1M179.7 176.7h.5M179.9 176.2v1.3l.1 .1 .2 .1M180.7 176.8l.2-.1 .4 .1 .1 .9"/>
<path d="M181.4 177.1h-.5a.29 .29 0 0 0-.2 .3 .29 .29 0 0 0 .2 .3l.5-.1M182.7 176.8l-.4-.1-.3 .3v.4l.2 .2 .1 .1 .4-.1M183.4 176.2v1.5M183.5 177.1l.5 .6M184 176.7l-.6 .6M184.6 176.7l.1 .9a.41 .41 0 0 0 .5 0M185.2 176.7v1M186 176.7v1.5M186 176.8l.4-.1 .3 .3v.4l-.2 .2-.1 .1-.4-.1M187.3 176.8v.1M187.3 177.6v.1M187.3 177.6h.1l-.1 .1"/>
<path d="M187.3 177.6h-.1l.1 .1M187.3 176.8h.1l-.1 .1M187.3 176.8h-.1l.1 .1M189.6 176.2v1.1a.48 .48 0 0 1-.6 .4M190.3 176.2v1.5h.7M192.4 176.3a.6 .6 0 0 0-.8 0 .6 .6 0 0 0-.1 .8 .56 .56 0 0 0 .2 .5 .56 .56 0 0 0 .7 0M193.2 176.3a.36 .36 0 0 1 .5 .2 .77 .77 0 0 1-.4 1.2 1 1 0 0 1-.1-1.4zM194.7 176.1l-.3 1.1h.9M195.1 176.7v1M195.8 176.6l.4-.4v1.5M195.8 177.7h.9M198 176.2a.59 .59 0 0 0-.8 .6v.6l.2 .2 .4 .1 .2-.1 .1-.5-.1-.3h-.5l-.3 .3"/>
<path d="M198.7 176.6l.4-.4v1.5M198.7 177.7h.8M200.2 176.2v1.5M200.2 176.9h.8M201 176.2v1.5M201.7 177.1h1.2M203.5 176.2h.9l-.5 .6a.41 .41 0 0 1 .5 .3v.3l-.2 .2-.5 .1-.2-.1M204.9 176.2h.9l-.5 .6a.41 .41 0 0 1 .5 .3v.3l-.1 .2-.6 .1-.2-.1M206.4 177.7h.8M206.4 176.6l.4-.4v1.5M207.7 176.2h1l-.5 .6a.41 .41 0 0 1 .5 .3v.3l-.2 .2-.5 .1-.3-.1M10.7 184.3a.66 .66 0 0 1 .7 .6 .66 .66 0 0 1-.7 .7z"/>
<path d="M35.3 198.7l.4-.4v1.3M35.3 199.6h.8M60 198v2M85.3 198.4l.2-.1 .5 .1a.35 .35 0 0 1 0 .5l-.7 .7h.8M110 198v2M135.3 198.3h.8l-.4 .5a.35 .35 0 0 1 .4 .2v.4l-.1 .1-.5 .1-.2-.1M160 198v2M177 194.5h108M177 191.5h108M177 187.5h108M177 181.5h108M178.5 185.6h.5"/>
<path d="M178.5 195.1v1.5M178.7 195.7l.6 .9M179.2 184.9h-.7v1.5M179.2 192.4l-.2-.1-.5 .1a.36 .36 0 0 0-.1 .3 .36 .36 0 0 0 .3 .3 .55 .55 0 0 1 .5 .4v.3l-.2 .1-.6-.1M179.2 182.3l-.2-.1-.5 .1a.36 .36 0 0 0-.1 .3 .36 .36 0 0 0 .3 .3 .55 .55 0 0 1 .5 .4v.3l-.2 .1-.6-.1M179.3 195.1l-.8 .9M179.7 184.9v.1M179.7 185.4v1M179.7 184.9l.1 .1h-.1M179.9 182.2v1.5M179.9 192.3v.1M179.9 192.8v1"/>
<path d="M179.9 192.3l-.1 .1h.1M179.9 192.3l.1 .1h-.1M179.9 182.8a.37 .37 0 0 1 .6 .1v.8M180 195.1v.1M180 195.6v1M180 195.1l-.1 .1h.1M180.5 192.8h.7l-.7 1h.7M180.5 184.9v1.3l.2 .2M181.2 185.9l.7-.2-.1-.2-.4-.1-.2 .2v.7l.2 .1 .4-.1M181.2 183.2l.7-.1-.1-.3-.4-.1-.2 .2v.7l.2 .1 .4-.1M181.5 195.2a.6 .6 0 0 0-.7 0 .6 .6 0 0 0-.2 .8 .56 .56 0 0 0 .3 .5 .56 .56 0 0 0 .6 0M181.7 193.3l.8-.1-.1-.3-.4-.1-.3 .2 .1 .7 .2 .1 .4-.1"/>
<path d="M182.2 195.7l.1-.1 .4 .1 .1 .9M182.5 183.2l.7-.1-.1-.3-.4-.1-.2 .2v.7l.2 .1 .4-.1M182.5 186.3h.1l-.1 .1M182.5 186.3v.1M182.5 185.5v.1M182.5 185.5h.1l-.1 .1M182.8 196h-.5a.29 .29 0 0 0-.2 .3 .29 .29 0 0 0 .2 .3l.5-.1M183.1 193.7h.1l-.1 .1M183.1 193.7h-.1l.1 .1M183.1 192.9v.1M183.1 193.7v.1M183.1 192.9h.1l-.1 .1"/>
<path d="M183.1 192.9h-.1l.1 .1M183.6 182.7h.6M183.8 182.2v1.3l.1 .1 .3 .1M184.2 195.7l-.5-.1-.2 .3v.4l.1 .2 .1 .1 .5-.1M184.2 195.1v1.5M184.7 183.6h-.1l.1 .1M184.7 183.6v.1M184.7 182.8v.1M184.7 182.8h-.1l.1 .1M184.7 193.8l.5-1.5 .5 1.5M184.9 193.4h.7M185 185.5l-.4-.1-.3 .3v.4l.2 .2 .1 .1 .4-.1"/>
<path d="M185.7 198.2l-.4 1h.9M185.7 185.5a.41 .41 0 0 1 .7 .2v.4a.41 .41 0 0 1-.4 .3 .41 .41 0 0 1-.4-.3v-.4zM186 198.7v.9M186 195.8h.5M186.5 182.2l.7 .1a.36 .36 0 0 1 .1 .3 .36 .36 0 0 1-.3 .3 .4 .4 0 0 1 .4 .4 .4 .4 0 0 1-.3 .4h-.6zM186.5 192.2l-.3 1.1h.9M186.5 182.9h.5M186.7 195.1h-.7v1.5h.7M186.9 192.8v1M187 185.5a.37 .37 0 0 1 .7 .1M187 185.4v1M187.4 196.5h.1l-.1 .1"/>
<path d="M187.4 196.5h-.1l.1 .1M187.4 196.5v.1M187.7 185.6l.2-.2 .3 .1 .1 .9M187.7 185.6v.8M188 183.6h.1l-.1 .1M188 183.6v.1M188.1 195.1a.79 .79 0 0 1 .9 .5 .79 .79 0 0 1-.3 .9l-.6 .1zM189 185.5l.5-.1 .2 .3v.4l-.1 .2-.1 .1-.5-.1M189 185.4v1.5M189.5 182.3l-.2-.1-.5 .1a.36 .36 0 0 0-.1 .3 .36 .36 0 0 0 .3 .3 .55 .55 0 0 1 .5 .4v.3l-.3 .1-.5-.1M189.6 196.5h.1l-.1 .1M189.6 196.5h-.1l.1 .1"/>
<path d="M189.6 196.5v.1M190.1 196.6l.5-1.5 .5 1.5M190.2 182.2v.1M190.2 182.7v1M190.2 182.2l-.1 .1h.1M190.2 196.2h.8M190.4 185.4l.1 .9a.41 .41 0 0 0 .5 0M190.9 182.2v1.3l.2 .2M191 185.4v1M191.5 185.4h.6M191.6 196.5h.1l-.1 .1M191.6 196.5h-.1l.1 .1"/>
<path d="M191.6 196.5v.1M191.7 182.2v1.5M191.7 184.9v1.3l.1 .1 .3 .1M191.8 183.1l.4 .6M192.2 182.7l-.5 .6M192.5 185.9l.7-.2v-.2l-.5-.1-.2 .2 .1 .7 .1 .1 .5-.1M193.4 182.8l-.4-.1-.2 .2 .1 .2 .5 .2 .1 .1-.1 .2-.2 .1-.4-.1M193.9 185.8h1.1M194.2 195.7l-.2 .3h-.3l-.3-.3v-.3l.1-.2 .5-.1 .2 .1a.99 .99 0 0 1-.4 1.4h-.3M194.7 182.8l-.4-.1-.3 .3v.4l.2 .2 .1 .1 .4-.1M194.9 196.5h.1l-.1 .1M194.9 196.5h-.1l.1 .1"/>
<path d="M194.9 196.5v.1M195.4 182.7v1M195.7 195.2a.36 .36 0 0 1 .3-.1 .36 .36 0 0 1 .3 .3 .77 .77 0 0 1-.4 1.2 .92 .92 0 0 1-.2-1.4zM195.7 185.5l.5-.1 .3 .3v.4l-.2 .2-.1 .1-.5-.1M195.7 184.9v1.5M195.8 182.7l-.3 .1-.1 .2M196.2 183.2l.8-.1-.1-.3-.4-.1-.3 .2 .1 .7 .2 .1 .4-.1M197 191.5v3M197 196.5h.1l-.1 .1M197 196.5v.1M197.1 185.5a.41 .41 0 0 1 .4-.1 .41 .41 0 0 1 .3 .3v.4a.41 .41 0 0 1-.4 .3 .41 .41 0 0 1-.4-.3zM197.5 183.2l.7-.1v-.3l-.5-.1-.2 .2 .1 .7 .1 .1 .5-.1"/>
<path d="M197.6 195.1h1l-.6 1.5M198.5 185.5l.1-.1 .4 .1 .1 .9M198.9 182.8a.37 .37 0 0 1 .6 .1v.8M198.9 182.7v1M199.1 185.7l-.5 .1a.29 .29 0 0 0-.2 .3 .29 .29 0 0 0 .2 .3l.5-.1M199.2 196h1.1M199.7 195.4v1.2M199.8 185.4v1M200.2 185.4l-.2 .1-.2 .2M200.5 192.3a.79 .79 0 0 1 .8 .5 .79 .79 0 0 1-.3 .9l-.5 .1zM201 196.6h.8M201 195.5l.4-.4v1.5"/>
<path d="M201.4 184.9v1.5M201.4 185.5l-.4-.1-.3 .3v.4l.1 .2 .2 .1 .4-.1M202 192.9l.1-.1 .4 .1 .1 .9M202.1 186.3h.1l-.1 .1M202.1 186.3h-.1l.1 .1M202.1 186.3v.1M202.6 193.2h-.5a.29 .29 0 0 0-.2 .3 .29 .29 0 0 0 .2 .3l.5-.1M202.8 184.9v1.5M203 185.8l.4 .6M203.1 192.8h.6M203.3 192.3v1.3l.1 .1 .3 .1M203.4 185.4l-.6 .6"/>
<path d="M203.6 196h1.1M204 184.9v.1M204 185.4v1M204 184.9l.1 .1h-.1M204.1 193.3l.7-.1-.1-.3-.4-.1-.2 .2 .1 .7 .1 .1 .4-.1M204.2 195.4v1.2M205.4 185.5l-.4-.1-.3 .3v.4l.1 .2 .2 .1 .4-.1M205.5 193.7v.1M205.5 193.7h-.1l.1 .1M205.5 192.9v.1M205.5 192.9h-.1l.1 .1M206 185.5l.2-.1 .4 .1 .1 .9"/>
<path d="M206.6 195.1v1.5M206.7 185.7l-.5 .1a.29 .29 0 0 0-.3 .3 .29 .29 0 0 0 .3 .3l.5-.1M206.8 195.7l.7 .9M207.2 192.4l.3-.1 .5 .1a.41 .41 0 0 1 0 .5l-.8 .9h.9M207.5 195.1l-.9 .9M208 185.5l-.4-.1-.3 .3v.4l.2 .2 .1 .1 .4-.1M208 184.9v1.5M208.1 195.1v.1M208.1 195.6v1M208.1 195.1l-.1 .1h.1M208.1 195.1l.1 .1h-.1M208.4 186.5h1.1"/>
<path d="M208.8 195.1l.7 .1a.36 .36 0 0 1 .1 .3 .36 .36 0 0 1-.3 .3 .4 .4 0 0 1 .4 .4 .4 .4 0 0 1-.3 .4h-.6zM208.8 195.8h.5M208.9 192.4a.35 .35 0 0 1 .6 .2 .77 .77 0 0 1-.5 1.2 1 1 0 0 1-.1-1.4zM209.9 185.5l.4-.1 .3 .3v.4l-.1 .2-.2 .1-.4-.1M209.9 185.4v1.5M210 198v2M210.1 192.4l.2-.1 .5 .1a.41 .41 0 0 1 .1 .5l-.9 .9h1M210.4 195.7a.41 .41 0 0 1 .6 .2v.4a.41 .41 0 0 1-.4 .3 .41 .41 0 0 1-.4-.3v-.4zM211.5 195.6h.5M211.7 195.1v1.3v.1l.3 .1M211.9 185.5l-.4-.1-.3 .3v.4l.1 .2 .2 .1 .4-.1M212.3 192.3h-.7l-.1 .7 .2-.1h.5l.2 .3-.1 .5-.2 .1h-.4l-.2-.1"/>
<path d="M212.5 185.5l.5-.1 .2 .3v.4l-.1 .2-.1 .1-.5-.1M212.5 184.9v1.5M213 193.2h1.2M213.5 195.6l.4 1 .3-1M214.7 195.5l.5-.4v1.5M214.7 196.6h.9M214.8 193.8h.9M214.8 192.7l.4-.4v1.5M216.2 192.4l.3-.1 .5 .1a.41 .41 0 0 1 0 .5l-.8 .9h.9M216.2 196.5h.1l-.1 .1M216.2 196.5v.1M217.7 193.2h1.2"/>
<path d="M217.7 195.7l-.2 .3h-.3l-.3-.3v-.3l.1-.2 .5-.1 .2 .1a.99 .99 0 0 1-.4 1.4h-.3M218.4 196.5h.1l-.1 .1M218.4 196.5h-.1l.1 .1M218.4 196.5v.1M219.2 195.2a.36 .36 0 0 1 .6 .2 .77 .77 0 0 1-.4 1.2 1 1 0 0 1-.2-1.4zM219.5 192.4l.2-.1 .5 .1a.41 .41 0 0 1 .1 .5l-.8 .9h.9M221 192.4l.2-.1 .5 .1a.41 .41 0 0 1 0 .5l-.8 .9h.9M236 198.3h-.6l-.1 .6 .2-.1 .5 .1 .1 .1-.1 .5-.2 .1h-.3l-.2-.1M260 198v2M261 191.5v6.5M263.5 195.1v1.5M264.8 195.7l-.4-.1-.3 .3v.4l.1 .2 .2 .1 .4-.1"/>
<path d="M264.8 195.1v1.5M265.5 196.5h.1l-.1 .1M265.5 196.5v.1M265.5 195.7v.1M265.5 195.7h.1l-.1 .1M267.6 195.7l-.3 .3 .1 .5 .2 .1 .4-.1 .2-.2-.1-.4-.2-.2M267.6 195.7l-.3-.3 .1-.2 .2-.1 .4 .1a.31 .31 0 0 1 .2 .3 .31 .31 0 0 1-.3 .2M267.6 195.7h.3M269.9 195l-1.3 2M271.2 195.7l-.3 .3h-.3l-.3-.3v-.3l.2-.2 .4-.1 .2 .1a.99 .99 0 0 1-.4 1.4h-.2M285.7 184.3a.66 .66 0 0 1 .7 .6 .66 .66 0 0 1-.7 .7zM286 198.3a.52 .52 0 0 0-.7 .6v.5l.2 .1 .3 .1 .2-.1 .1-.5-.1-.1-.4-.1-.3 .2"/>
</g>
<g fill="none" stroke="#480000" stroke-width=".3">
<path d="M178.6 179.2v1.5M179.9 179.2v1.5M179.9 179.8l-.4-.1-.3 .3v.4l.1 .2 .2 .1 .4-.1M181.9 179.8a.37 .37 0 0 1 .7 .1v.8M181.9 179.7v1M183.1 179.7h.5M183.3 179.2v1.3v.1l.3 .1M184.1 179.2v.1M184.1 179.7v1M184.1 179.2l.1 .1h-.1M184.6 179.7h.6M184.8 179.2v1.3l.1 .1 .3 .1"/>
<path d="M185.6 179.7l.3 1M186.3 179.7l-.4 1M186.8 179.2v1.3l.3 .2M187.6 179.8l.2-.1 .4 .1 .1 .9M189 179.8l.4-.1 .3 .3v.4l-.1 .2-.2 .1-.4-.1M189 179.2v1.5M190.8 179.8l-.3-.1-.2 .2v.2l.5 .2 .1 .1-.1 .2-.1 .1-.4-.1M180.6 180.2l.7-.2-.1-.2-.4-.1-.2 .2v.7l.2 .1 .4-.1M185.9 180.7l-.1 .3-.2 .2M188.3 180l-.5 .1a.29 .29 0 0 0-.3 .3 .29 .29 0 0 0 .3 .3l.5-.1M263.6 193.1h.5a.41 .41 0 0 0 .3-.4 .41 .41 0 0 0-.3-.4h-.5v1.5M263.9 193.1l.5 .7"/>
<path d="M265 193.3l.7-.2-.1-.2-.4-.1-.2 .2 .1 .7 .1 .1 .4-.1M266.2 192.8l.4 1 .3-1M267.5 193.6l.1 .1-.1 .1M267.5 193.6l-.1 .1 .1 .1M267.5 192.9v.1M267.5 193.6v.2M267.5 192.9h.1l-.1 .1M267.5 192.9h-.1l.1 .1M269.2 192.8l.4 1 .3-1M270.4 193.8h.9M270.4 192.7l.4-.4v1.5M271.9 193.6l.1 .1-.1 .1"/>
<path d="M271.9 193.6l-.1 .1 .1 .1M271.9 193.6v.2M272.7 192.4a.36 .36 0 0 1 .4-.1 .36 .36 0 0 1 .2 .3 .77 .77 0 0 1-.4 1.2 .91 .91 0 0 1-.2-1.4zM274.1 193.6v.1v.1M274.1 193.6l-.1 .1 .1 .1M274.1 193.6v.2M274.8 192.4a.36 .36 0 0 1 .4-.1 .36 .36 0 0 1 .3 .3 .77 .77 0 0 1-.4 1.2 .91 .91 0 0 1-.3-1.4z"/>
</g>
<g fill="none" stroke="#480000" stroke-width=".4">
<path d="M178.7 188.2h1.1M179.3 188.2l-.3 2M180.4 188.9l-.1 1.3M180.5 188.2l-.1 .1 .1 .1M180.5 188.2l.1 .1-.1 .1M180.5 188.2v.2M181.1 188.9h.7M181.5 188.2l-.3 1.7 .1 .2 .4 .1M182.6 188.2l-.2 1.7 .1 .2 .1 .1M183.4 189.5l1-.1-.1-.4-.2-.1-.5 .1-.2 .2-.1 .7 .1 .2 .2 .1 .6-.1M185.1 190l.1 .1-.1 .1M185.1 190l-.1 .1 .1 .1"/>
<path d="M185.1 190v.2M185.3 189l-.1 .2M185.3 189v.1l-.1 .1M185.3 189l-.1 .1v.1M187.7 189.2h.7M187.8 188.2h.7a.49 .49 0 0 1 .3 .5 .49 .49 0 0 1-.4 .5l.3 .1a.58 .58 0 0 1-.4 .9h-.7zM189.7 189l.2-.1 .6 .1 .1 .2-.2 1M190.6 189.4h-.7a.4 .4 0 0 0-.4 .4 .4 .4 0 0 0 .3 .4l.7-.1M192.2 189a.49 .49 0 0 0-.8 .3l.1 .1 .2 .1 .4 .1 .1 .2-.1 .3-.2 .1-.6-.1M193 189.5l1-.1-.1-.4-.1-.1-.6 .1-.1 .2-.1 .7v.2l.2 .1 .6-.1M196.4 189.2h.7M196.5 188.2h.7a.49 .49 0 0 1 .3 .5 .49 .49 0 0 1-.4 .5l.2 .1a.58 .58 0 0 1-.3 .9h-.7z"/>
<path d="M198.4 189.1a.52 .52 0 0 1 .5-.2 .52 .52 0 0 1 .4 .4v.5a.55 .55 0 0 1-.6 .4 .55 .55 0 0 1-.5-.4l.1-.5zM200.2 189l.2-.1 .6 .1 .1 .2-.2 1M201 189.4h-.7a.4 .4 0 0 0-.3 .4 .4 .4 0 0 0 .3 .4l.6-.1M202 188.9l-.1 1.3M202.6 188.9a.59 .59 0 0 0-.6 .4M204.1 189a.66 .66 0 0 0-1 .3v.5l.1 .3 .2 .1 .6-.1M204.2 188.2l-.2 2"/>
</g>
<text font-size="2.7" fill="#fff" x="178" y="190.3">Title: Base Board</text>
<g font-size="2" fill="#fff">
<text x="178" y="177.8">Stackup: JLC04161H-3313</text>
<text x="178" y="180.8">Identitylabs</text>
<text x="178" y="183.8">Sheet: B.Silkscreen</text>
<text x="178" y="186.5">File: compute-board.kicad_pcb</text>
<text x="178" y="193.9">Size: A4</text>
<text x="178" y="196.7">KiCad E.D.A. 9.0.7+1 + KiBot v1.9.0</text>
<text x="200" y="193.9">Date: 2025-12-22</text>
<text x="263" y="196.7">Id: 8/9</text>
<text x="263" y="193.9">Rev: v1.0.0</text>
</g>
<g font-size="1.7" fill="#fff">
<text x="35" y="11.6">1</text>
<text x="85" y="11.6">2</text>
<text x="135" y="11.6">3</text>
<text x="185" y="11.6">4</text>
<text x="235" y="11.6">5</text>
<text x="285" y="11.6">6</text>
<text x="10.5" y="35.6">A</text>
<text x="285.5" y="35.6">A</text>
<text x="103.7" y="56.2" transform="rotate(-90 103.7 56.2)">J5</text>
<text x="10.5" y="85.6">B</text>
<text x="285.5" y="85.6">B</text>
<text x="10.5" y="135.6">C</text>
<text x="285.5" y="135.6">C</text>
<text x="10.5" y="185.6">D</text>
<text x="285.5" y="185.6">D</text>
<text x="35" y="199.7">1</text>
<text x="85" y="199.7">2</text>
<text x="135" y="199.7">3</text>
<text x="185" y="199.7">4</text>
<text x="235" y="199.7">5</text>
<text x="285" y="199.7">6</text>
</g>
<g font-size="1.3" fill="#fff">
<text x="104.2" y="31.2" transform="rotate(-90 104.2 31.2)">GPIO36</text>
<text x="106.7" y="31.2" transform="rotate(-90 106.7 31.2)">GPIO34</text>
<text x="109" y="31.2" transform="rotate(-90 109 31.2)">GPIO32</text>
<text x="111.6" y="31.3" transform="rotate(-90 111.6 31.3)">GPIO25</text>
<text x="114" y="31.3" transform="rotate(-90 114 31.3)">GPIO27</text>
<text x="116.6" y="30.4" transform="rotate(-90 116.6 30.4)">CFG_ENA</text>
<text x="119.2" y="30.7" transform="rotate(-90 119.2 30.7)">V_A_ENA</text>
<text x="121.7" y="32" transform="rotate(-90 121.7 32)">AUX02</text>
<text x="124.4" y="32" transform="rotate(-90 124.4 32)">AUX04</text>
<text x="126.9" y="32" transform="rotate(-90 126.9 32)">AUX06</text>
<text x="129.5" y="31.2" transform="rotate(-90 129.5 31.2)">GPIO02</text>
<text x="131.9" y="31.2" transform="rotate(-90 131.9 31.2)">GPIO04</text>
<text x="134.6" y="31.2" transform="rotate(-90 134.6 31.2)">GPIO17</text>
<text x="139.6" y="32.1" transform="rotate(-90 139.6 32.1)">AUX07</text>
<text x="142.2" y="33" transform="rotate(-90 142.2 33)">RXD0</text>
<text x="149.7" y="32.6" transform="rotate(-90 149.7 32.6)">V_BAT</text>
<text x="121.7" y="42.3" transform="rotate(-90 121.7 42.3)">AUX01</text>
<text x="124.2" y="42.3" transform="rotate(-90 124.2 42.3)">AUX03</text>
<text x="126.8" y="42.3" transform="rotate(-90 126.8 42.3)">AUX05</text>
<text x="131.9" y="42.2" transform="rotate(-90 131.9 42.2)">ESP_PROG</text>
<text x="137" y="42.2" transform="rotate(-90 137 42.2)">GPIO05/SD_CS</text>
<text x="139.4" y="42.3" transform="rotate(-90 139.4 42.3)">GPIO19/SD_MISO</text>
<text x="146.9" y="42.4" transform="rotate(-90 146.9 42.4)">GPIO23/SD_MOSI</text>
<text x="157.3" y="56.2">V_BAT</text>
<text x="151.7" y="67.1">TXD0</text>
<text x="151.7" y="72.1">V_BAT</text>
<text x="150.1" y="94.7">COMPUTE BOARD V1.0.1</text>
<text x="150.1" y="96.3">APRIL/2026</text>
</g>
<text font-size=".7" fill="#fff" x="136.8" y="30.7" transform="rotate(-90 136.8 30.7)">GPIO18/SD_SCK</text>
</svg>
